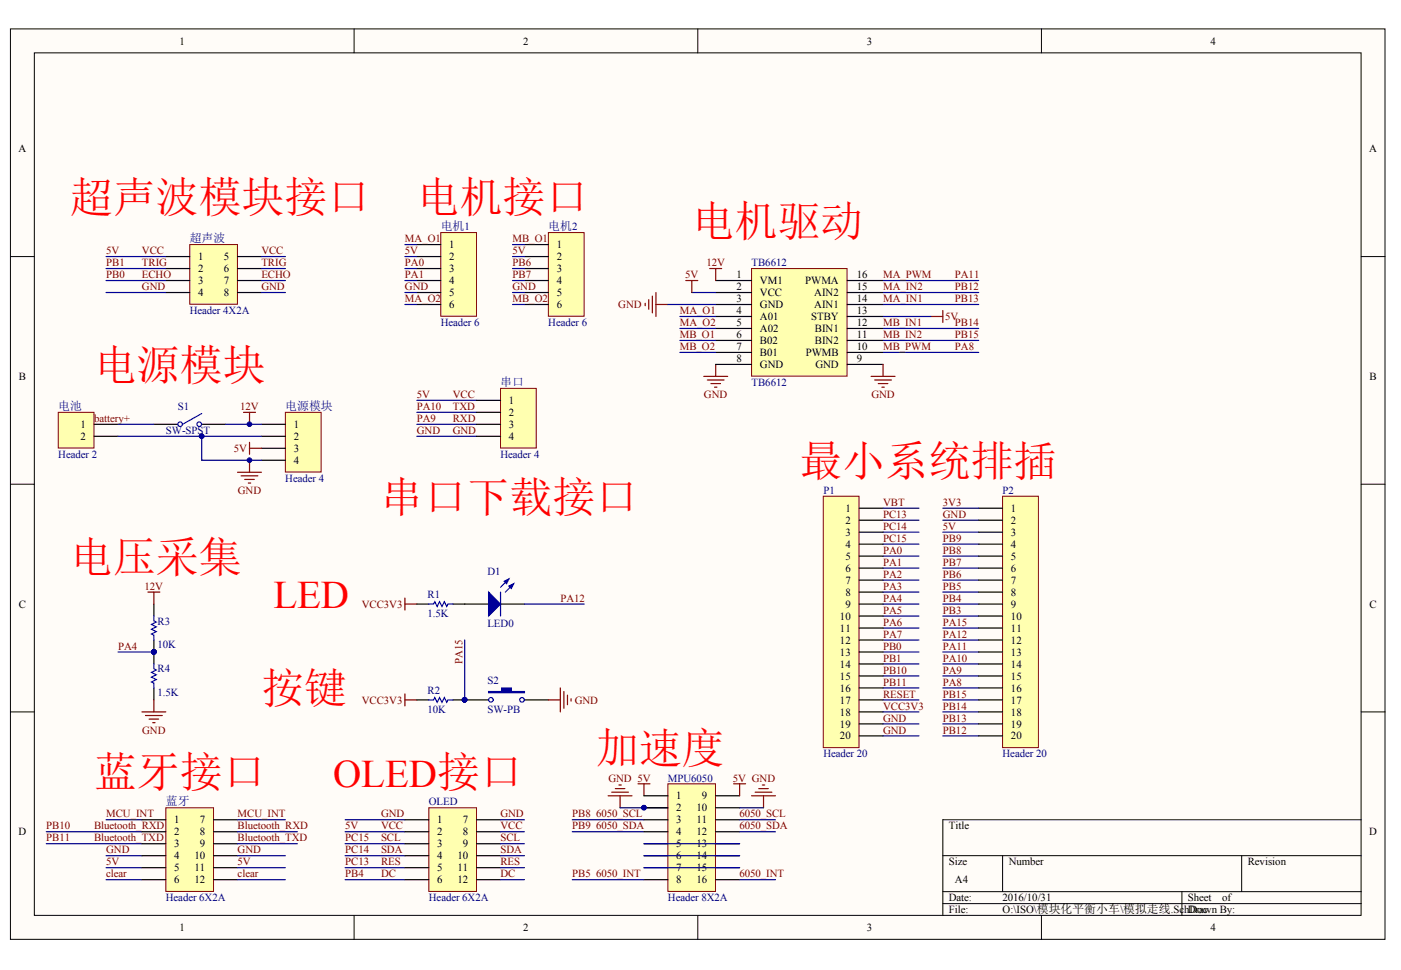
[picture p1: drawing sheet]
<svg xmlns="http://www.w3.org/2000/svg" width="289mm" height="200mm" viewBox="0 0 289 200" stroke-linecap="round" stroke-linejoin="round" font-family="sans-serif">
<g fill="#fffcf8" stroke="#000" stroke-width=".21">
<path d="M2.2 6h283.4v187.7h-283.4z"/>
<path d="M7.1 10.9h273.6v177.9h-273.6z"/>
</g>
<g fill="none" stroke="#000" stroke-width=".21">
<path d="M73 6v4.9M143.9 6v4.9M214.8 6v4.9M2.2 52.9h4.9M280.7 52.9h5M2.2 99.9h4.9M280.7 99.9h5M2.2 146.8h4.9M280.7 146.8h5M194.4 176.5h86.3M206.8 176.5v7.4M256.1 176.5v7.4"/>
<path d="M280.7 169h-86.3v19.8M73 188.8v5M143.9 188.8v5M194.4 183.9h86.3M194.4 186.3h86.3M214.8 188.8v5M243.7 183.9v4.9"/>
</g>
<path d="M90.9 48h7.4v17.2h-7.4z" fill="#ffffb0" stroke="#800000" stroke-width=".21"/>
<path d="M86 50.4h4.9M86 52.9h4.9M86 55.4h4.9M86 57.8h4.9M86 60.3h4.9M86 62.8h4.9" fill="none" stroke="#000" stroke-width=".25"/>
<path d="M83.5 50.4h2.5M83.5 55.4h2.5M83.5 57.8h2.5M83.5 52.9h2.5M83.5 62.8h2.5M83.5 60.3h2.5" fill="none" stroke="#000080" stroke-width=".25"/>
<path d="M113.1 48h7.4v17.2h-7.4z" fill="#ffffb0" stroke="#800000" stroke-width=".21"/>
<path d="M108.2 50.4h4.9M108.2 52.9h4.9M108.2 55.4h4.9M108.2 57.8h4.9M108.2 60.3h4.9M108.2 62.8h4.9" fill="none" stroke="#000" stroke-width=".25"/>
<path d="M105.7 50.4h2.5M105.7 55.4h2.5M105.7 57.8h2.5M105.7 52.9h2.5M105.7 62.8h2.5M105.7 60.3h2.5M21.9 169h7.4M21.9 176.5h7.4M21.9 178.9h7.4M21.9 181.4h7.4" fill="none" stroke="#000080" stroke-width=".25"/>
<g fill="none" stroke="#800000" stroke-width=".25">
<path d="M133.1 62.5v.5M133.8 61.8v2M134.5 61.1v3.4M135.3 60.3v5M135.3 62.8h2.4M145.1 77.6h5M145.9 78.4h3.4M146.6 79.1h2M147.4 79.8h.4M147.6 75.1v2.5M125.4 164.1h4.9M126.2 163.4h3.4"/>
<path d="M126.9 162.6h2M127.6 161.9h.5M127.9 164.1v2.5M131.6 161.6h2.4M132.8 161.6v2.5"/>
</g>
<path d="M155 55.4h19.7v22.2h-19.7z" fill="#ffffb0" stroke="#800000" stroke-width=".21"/>
<g fill="none" stroke="#000" stroke-width=".25">
<path d="M147.6 57.8h7.4M174.7 57.8h7.4M147.6 65.3h7.4M147.6 67.7h7.4M147.6 70.2h7.4M147.6 72.7h7.4M147.6 62.8h7.4M147.6 60.3h7.4M147.6 75.1h7.4M174.7 65.3h7.4M174.7 67.7h7.4M174.7 70.2h7.4"/>
<path d="M174.7 72.7h7.4M174.7 62.8h7.4M174.7 60.3h7.4M174.7 75.1h7.4"/>
</g>
<path d="M141.4 57.8h2.5M142.7 57.8v2.5M146.4 55.4h2.4M147.6 55.4v2.4M179.6 77.6h5M180.4 78.4h3.4M181.1 79.1h2M181.9 79.8h.5M182.1 75.1v2.5M192 65.3h2.4M194.4 64v2.5" fill="none" stroke="#800000" stroke-width=".25"/>
<g fill="none" stroke="#000080" stroke-width=".25">
<path d="M182.1 57.8h19.7M137.7 62.8h9.9M140.2 65.3h7.4M140.2 67.7h7.4M140.2 70.2h7.4M140.2 72.7h7.4M142.7 60.3h4.9M182.1 65.3h9.9M182.1 72.7h19.7M182.1 109.7h7.4M182.1 114.7h7.4M182.1 117.2h7.4"/>
<path d="M182.1 119.6h7.4M182.1 107.3h7.4M182.1 112.2h7.4M194.4 109.7h7.4M194.4 114.7h7.4M194.4 117.2h7.4M194.4 119.6h7.4M194.4 107.3h7.4M194.4 112.2h7.4M182.1 134.4h7.4M182.1 139.4h7.4M182.1 129.5h7.4"/>
<path d="M182.1 122.1h7.4M182.1 136.9h7.4M182.1 132h7.4M182.1 127h7.4M182.1 124.6h7.4M194.4 134.4h7.4M194.4 139.4h7.4M194.4 129.5h7.4M194.4 122.1h7.4M194.4 136.9h7.4M194.4 132h7.4M194.4 127h7.4"/>
<path d="M194.4 124.6h7.4M182.1 141.9h7.4M182.1 144.3h7.4M182.1 146.8h7.4M182.1 151.7h7.4M182.1 149.3h7.4M194.4 141.9h7.4M194.4 144.3h7.4M194.4 146.8h7.4M194.4 151.7h7.4M194.4 149.3h7.4"/>
</g>
<path d="M12 85h7.4v7.4h-7.4z" fill="#ffffb0" stroke="#800000" stroke-width=".21"/>
<path d="M19.4 87.5h4.9M19.4 90h4.9M31.7 87.5h5M41.6 87.5h4.9" fill="none" stroke="#000" stroke-width=".25"/>
<g fill="none" stroke="#00f" stroke-width=".25">
<path d="M41.6 85.3l-3.9 2.2"/>
<circle cx="37.2" cy="87.5" r=".48"/>
<circle cx="41.1" cy="87.5" r=".48"/>
</g>
<path d="M58.9 85h7.3v12.3h-7.3z" fill="#ffffb0" stroke="#800000" stroke-width=".21"/>
<path d="M53.9 87.5h5M53.9 90h5M53.9 92.4h5M53.9 94.9h5M31.7 124.6v2.4M31.7 132v4.9M31.7 141.9v2.4" fill="none" stroke="#000" stroke-width=".25"/>
<g fill="none" stroke="#000080" stroke-width=".25">
<path d="M182.1 60.3h19.7M182.1 62.8h19.7M182.1 67.7h19.7M182.1 70.2h19.7M41.6 90h12.3M46.5 87.5h7.4M24.3 134.4h7.4M9.5 171.5h19.8M9.5 174h19.8M71.2 171.5h12.3M71.2 174h12.3M71.2 169h12.3"/>
<path d="M71.2 176.5h12.3M71.2 178.9h12.3M118 171.5h14.8M118 169h14.8M127.9 166.6h9.8M71.2 181.4h12.3"/>
</g>
<g fill="#000080" stroke="#000080" stroke-width=".21">
<circle cx="41.6" cy="89.9" r=".48"/>
<circle cx="51.4" cy="94.9" r=".48"/>
<circle cx="51.4" cy="87.5" r=".48"/>
<circle cx="31.7" cy="134.4" r=".48"/>
</g>
<g fill="none" stroke="#800000" stroke-width=".25">
<path d="M49 97.4h4.9M49.7 98.1h3.5M50.2 85h2.5M50.5 98.9h1.9M51.2 99.6h.5M51.5 85v2.5M51.5 91.2v2.5M51.5 94.9v2.5M51.5 92.4h2.4M30.5 122.1h2.5M31.7 122.1v2.5M29.3 146.8h4.9"/>
<path d="M30 147.5h3.5M30.7 148.3h2M31.5 149h.5M31.7 144.3v2.5"/>
</g>
<path d="M31.7 127v1l.5 .3-1 .5 1 .5-1 .5 1 .4-1 .5 .5 .3v1M31.7 136.9v1l.5 .3-1 .4 1 .5-1 .5 1 .5-1 .5 .5 .3v1" fill="none" stroke="#00f" stroke-width=".25"/>
<path d="M206.8 102.3h7.3v51.9h-7.3z" fill="#ffffb0" stroke="#800000" stroke-width=".21"/>
<g fill="none" stroke="#000" stroke-width=".25">
<path d="M201.8 104.8h5M201.8 107.3h5M201.8 109.7h5M201.8 112.2h5M201.8 114.7h5M201.8 117.2h5M201.8 119.6h5M201.8 122.1h5M201.8 124.6h5M201.8 127h5M201.8 129.5h5M201.8 132h5"/>
<path d="M201.8 134.4h5M201.8 136.9h5M201.8 139.4h5M201.8 141.9h5M201.8 144.3h5M201.8 146.8h5M201.8 149.3h5M201.8 151.7h5"/>
</g>
<path d="M169.8 102.3h7.4v51.9h-7.4z" fill="#ffffb0" stroke="#800000" stroke-width=".21"/>
<g fill="none" stroke="#000" stroke-width=".25">
<path d="M177.2 104.8h4.9M177.2 107.3h4.9M177.2 109.7h4.9M177.2 112.2h4.9M177.2 114.7h4.9M177.2 117.2h4.9M177.2 119.6h4.9M177.2 122.1h4.9M177.2 124.6h4.9M177.2 127h4.9M177.2 129.5h4.9M177.2 132h4.9"/>
<path d="M177.2 134.4h4.9M177.2 136.9h4.9M177.2 139.4h4.9M177.2 141.9h4.9M177.2 144.3h4.9M177.2 146.8h4.9M177.2 149.3h4.9M177.2 151.7h4.9"/>
</g>
<path d="M182.1 104.8h7.4M194.4 104.8h7.4" fill="none" stroke="#000080" stroke-width=".25"/>
<path d="M39.1 50.4h9.9v12.3h-9.9z" fill="#ffffb0" stroke="#800000" stroke-width=".21"/>
<path d="M34.2 52.9h4.9M34.2 55.4h4.9M34.2 57.8h4.9M49 52.9h4.9M49 55.4h4.9M49 57.8h4.9M34.2 60.3h4.9M49 60.3h4.9" fill="none" stroke="#000" stroke-width=".25"/>
<path d="M88.4 166.6h9.9v17.2h-9.9z" fill="#ffffb0" stroke="#800000" stroke-width=".21"/>
<path d="M83.5 169h4.9M83.5 171.5h4.9M83.5 174h4.9M83.5 176.5h4.9M83.5 178.9h4.9M98.3 169h4.9M98.3 171.5h4.9M98.3 174h4.9M98.3 176.5h4.9M98.3 178.9h4.9M83.5 181.4h4.9M98.3 181.4h4.9" fill="none" stroke="#000" stroke-width=".25"/>
<path d="M34.2 166.6h9.8v17.2h-9.8z" fill="#ffffb0" stroke="#800000" stroke-width=".21"/>
<path d="M29.3 169h4.9M29.3 171.5h4.9M29.3 174h4.9M29.3 176.5h4.9M29.3 178.9h4.9M44.1 169h4.9M44.1 171.5h4.9M44.1 174h4.9M44.1 176.5h4.9M44.1 178.9h4.9M29.3 181.4h4.9M44.1 181.4h4.9" fill="none" stroke="#000" stroke-width=".25"/>
<path d="M137.7 161.6h9.8v22.2h-9.8z" fill="#ffffb0" stroke="#800000" stroke-width=".21"/>
<g fill="none" stroke="#000" stroke-width=".25">
<path d="M95.8 124.6h5M103.2 124.6h5M95.8 144.3h5M108.2 144.3h4.9M132.8 164.1h4.9M132.8 166.6h4.9M132.8 169h4.9M132.8 171.5h4.9M132.8 174h4.9M132.8 176.5h4.9M132.8 178.9h4.9M147.6 164.1h4.9"/>
<path d="M147.6 166.6h4.9M147.6 169h4.9M147.6 171.5h4.9M147.6 174h4.9M147.6 176.5h4.9M147.6 178.9h4.9M132.8 181.4h4.9M147.6 181.4h4.9"/>
</g>
<g fill="#000080" stroke="#000080" stroke-width=".21">
<circle cx="132.8" cy="166.5" r=".48"/>
<circle cx="95.8" cy="144.3" r=".47"/>
</g>
<g fill="none" stroke="#800000" stroke-width=".25">
<path d="M83.5 123.3v2.5M83.5 124.6h2.5M83.5 143.1v2.5M83.5 144.3h2.5M113.1 144.3h2.5M115.6 141.9v4.9M116.3 142.6v3.5M117 143.3v2M117.8 144.1v.5M151.3 161.6h2.5M152.5 161.6v2.5M155 164.1h4.9"/>
<path d="M155.7 163.4h3.5M156.5 162.6h1.9M157.2 161.9h.5M157.5 164.1v2.5"/>
</g>
<g fill="none" stroke="#000080" stroke-width=".25">
<path d="M21.9 55.4h12.3M21.9 52.9h12.3M21.9 57.8h12.3M53.9 55.4h5M53.9 52.9h5M53.9 57.8h5M21.9 60.3h12.3M53.9 60.3h5M86 87.5h12.3M86 82.6h12.3M86 85h12.3M86 90h12.3"/>
<path d="M95.8 132v12.3M108.2 124.6h12.3M49 169h9.9M49 171.5h12.3M49 176.5h9.9M49 178.9h9.9M49 174h12.3M103.2 169h5M103.2 171.5h5M103.2 176.5h5M103.2 178.9h5M103.2 174h5"/>
<path d="M132.8 176.5h19.7M132.8 178.9h19.7M132.8 174h19.7M152.5 166.6h5M152.5 169h7.4M152.5 171.5h7.4M49 181.4h9.9M103.2 181.4h5M118 181.4h14.8M152.5 181.4h7.4"/>
</g>
<g fill="#00f" stroke="#00f" stroke-width=".25">
<path d="M100.8 122.1l2.4 2.5-2.4 2.4z"/>
<path d="M105 120.9l.9-.5-.5 1z"/>
<path d="M104 119.9l1-.5-.5 1z"/>
<path d="M100.8 142.6h2.7v-.7h1.9v.7h2.8v.3h-7.4z" fill-rule="evenodd"/>
</g>
<g fill="none" stroke="#00f" stroke-width=".25">
<path d="M105 119.4l-1.8 1.7M103.2 122.1v4.9M105.9 120.4l-1.7 1.7"/>
<circle cx="101.2" cy="144.3" r=".48"/>
<circle cx="107.7" cy="144.3" r=".48"/>
</g>
<path d="M103.2 80.1h7.4v12.3h-7.4z" fill="#ffffb0" stroke="#800000" stroke-width=".21"/>
<path d="M98.3 82.6h4.9M98.3 85h4.9M98.3 87.5h4.9M98.3 90h4.9M86 124.6h2.4M93.4 124.6h2.4M86 144.3h2.4M93.4 144.3h2.4" fill="none" stroke="#000" stroke-width=".25"/>
<path d="M24.3 90h17.3v4.9h12.3M24.3 87.5h7.4" fill="none" stroke="#000080" stroke-width=".25"/>
<g fill="#000080" stroke="#000080" stroke-width=".21">
<circle cx="41.6" cy="89.9" r=".48"/>
<circle cx="95.8" cy="144.3" r=".47"/>
</g>
<path d="M88.4 124.6h1l.3-.5 .5 1 .5-1 .4 1 .5-1 .5 1 .3-.5h1M88.4 144.3h1l.3-.5 .5 1 .5-1 .4 1 .5-1 .5 1 .3-.5h1" fill="none" stroke="#00f" stroke-width=".25"/>
<g font-size="8.9" fill="#f00">
<text x="14.5" y="43.8">超声波模块接口</text>
<text x="86" y="43.8">电机接口</text>
<text x="142.7" y="48.7">电机驱动</text>
<text x="19.4" y="78.4">电源模块</text>
<text x="164.9" y="98.1">最小系统排插</text>
<text x="78.6" y="105.5">串口下载接口</text>
<text x="14.5" y="117.9">电压采集</text>
<text x="53.9" y="145.1">按键</text>
<text x="122.9" y="157.4">加速度</text>
<text x="19.4" y="162.3">蓝牙接口</text>
</g>
<g font-size="8.1" fill="#f00">
<text x="56.4" y="125.3">LED</text>
<text x="68.7" y="162.3">OLED接口</text>
</g>
<g font-size="2.4" fill="#000080">
<text x="90.9" y="47.5">电机1</text>
<text x="113.1" y="47.5">电机2</text>
<text x="39.1" y="50">超声波</text>
<text x="103.2" y="79.6">串口</text>
<text x="12" y="84.6">电池</text>
<text x="58.8" y="84.6">电源模块</text>
<text x="34.2" y="166.1">蓝牙</text>
</g>
<g font-size="2.2">
<text x="37" y="9.2">1</text>
<text x="107.9" y="9.2">2</text>
<text x="178.8" y="9.2">3</text>
<text x="249.6" y="9.2">4</text>
<text x="3.8" y="31.4">A</text>
<text x="282.4" y="31.4">A</text>
<text x="40.9" y="53.7">1</text>
<text x="46.1" y="53.7">5</text>
<text x="92.6" y="51.2">1</text>
<text x="92.6" y="53.7">2</text>
<text x="114.8" y="51.2">1</text>
<text x="114.8" y="53.7">2</text>
<text x="40.9" y="56.1">2</text>
<text x="40.9" y="58.6">3</text>
<text x="46.1" y="56.1">6</text>
<text x="46.1" y="58.6">7</text>
<text x="92.6" y="56.1">3</text>
<text x="92.6" y="58.6">4</text>
<text x="114.8" y="56.1">3</text>
<text x="114.8" y="58.6">4</text>
<text x="151.9" y="59.8">2</text>
<text x="151.9" y="57.4">1</text>
<text x="156.7" y="58.6">VM1</text>
<text x="166" y="58.6">PWMA</text>
<text x="176.7" y="59.8">15</text>
<text x="176.7" y="57.4">16</text>
<text x="40.9" y="61.1">4</text>
<text x="46.1" y="61.1">8</text>
<text x="92.6" y="61.1">5</text>
<text x="92.6" y="63.5">6</text>
<text x="114.8" y="61.1">5</text>
<text x="114.8" y="63.5">6</text>
<text x="151.9" y="64.8">4</text>
<text x="151.9" y="62.3">3</text>
<text x="156.7" y="63.5">GND</text>
<text x="156.7" y="61.1">VCC</text>
<text x="167.9" y="63.5">AIN1</text>
<text x="167.9" y="61.1">AIN2</text>
<text x="176.7" y="64.8">13</text>
<text x="176.7" y="62.3">14</text>
<text x="151.9" y="67.2">5</text>
<text x="151.9" y="69.7">6</text>
<text x="156.7" y="66">A01</text>
<text x="156.7" y="68.5">A02</text>
<text x="156.7" y="70.9">B02</text>
<text x="167.3" y="66">STBY</text>
<text x="168" y="70.9">BIN2</text>
<text x="168" y="68.5">BIN1</text>
<text x="176.7" y="69.7">11</text>
<text x="176.7" y="67.2">12</text>
<text x="151.9" y="72.2">7</text>
<text x="151.9" y="74.7">8</text>
<text x="156.7" y="73.4">B01</text>
<text x="156.7" y="75.9">GND</text>
<text x="166.2" y="73.4">PWMB</text>
<text x="168.2" y="75.9">GND</text>
<text x="176.7" y="72.2">10</text>
<text x="176.7" y="74.7">9</text>
<text x="3.9" y="78.4">B</text>
<text x="104.9" y="83.3">1</text>
<text x="282.5" y="78.4">B</text>
<text x="16.6" y="88.2">1</text>
<text x="60.6" y="88.2">1</text>
<text x="104.9" y="85.8">2</text>
<text x="104.9" y="88.2">3</text>
<text x="16.6" y="90.7">2</text>
<text x="60.6" y="90.7">2</text>
<text x="60.6" y="93.2">3</text>
<text x="60.6" y="95.7">4</text>
<text x="104.9" y="90.7">4</text>
<text x="174.4" y="105.6">1</text>
<text x="208.5" y="105.6">1</text>
<text x="174.4" y="108">2</text>
<text x="174.4" y="110.5">3</text>
<text x="174.4" y="113">4</text>
<text x="208.5" y="108">2</text>
<text x="208.5" y="110.5">3</text>
<text x="208.5" y="113">4</text>
<text x="174.4" y="115.4">5</text>
<text x="174.4" y="117.9">6</text>
<text x="208.5" y="115.4">5</text>
<text x="208.5" y="117.9">6</text>
<text x="3.9" y="125.3">C</text>
<text x="174.4" y="120.4">7</text>
<text x="174.4" y="122.8">8</text>
<text x="174.4" y="125.3">9</text>
<text x="208.5" y="120.4">7</text>
<text x="208.5" y="122.8">8</text>
<text x="208.5" y="125.3">9</text>
<text x="282.5" y="125.3">C</text>
<text x="173.2" y="127.8">10</text>
<text x="173.2" y="130.3">11</text>
<text x="208.5" y="127.8">10</text>
<text x="208.5" y="130.3">11</text>
<text x="173.2" y="132.8">12</text>
<text x="173.2" y="135.2">13</text>
<text x="173.2" y="137.7">14</text>
<text x="208.5" y="132.8">12</text>
<text x="208.5" y="135.2">13</text>
<text x="208.5" y="137.7">14</text>
<text x="173.2" y="140.1">15</text>
<text x="173.2" y="142.6">16</text>
<text x="208.5" y="140.1">15</text>
<text x="208.5" y="142.6">16</text>
<text x="173.2" y="145.1">17</text>
<text x="173.2" y="147.5">18</text>
<text x="208.5" y="145.1">17</text>
<text x="208.5" y="147.5">18</text>
<text x="173.2" y="150">19</text>
<text x="173.2" y="152.5">20</text>
<text x="208.5" y="150">19</text>
<text x="208.5" y="152.5">20</text>
<text x="139.5" y="164.8">1</text>
<text x="139.5" y="167.3">2</text>
<text x="143.7" y="167.3">10</text>
<text x="144.8" y="164.8">9</text>
<text x="3.8" y="172.3">D</text>
<text x="35.9" y="169.8">1</text>
<text x="35.9" y="172.3">2</text>
<text x="41.2" y="169.8">7</text>
<text x="41.2" y="172.3">8</text>
<text x="90.2" y="169.8">1</text>
<text x="90.2" y="172.3">2</text>
<text x="95.4" y="169.8">7</text>
<text x="95.4" y="172.3">8</text>
<text x="139.5" y="169.8">3</text>
<text x="139.5" y="172.3">4</text>
<text x="143.7" y="169.8">11</text>
<text x="143.7" y="172.3">12</text>
<text x="195.7" y="171">Title</text>
<text x="282.4" y="172.3">D</text>
<text x="35.9" y="174.7">3</text>
<text x="35.9" y="177.2">4</text>
<text x="35.9" y="179.7">5</text>
<text x="40.1" y="177.2">10</text>
<text x="40.1" y="179.7">11</text>
<text x="41.2" y="174.7">9</text>
<text x="90.2" y="174.7">3</text>
<text x="90.2" y="177.2">4</text>
<text x="90.2" y="179.7">5</text>
<text x="94.3" y="177.2">10</text>
<text x="94.3" y="179.7">11</text>
<text x="95.4" y="174.7">9</text>
<text x="139.5" y="174.7">5</text>
<text x="139.5" y="177.2">6</text>
<text x="139.5" y="179.7">7</text>
<text x="143.7" y="174.7">13</text>
<text x="143.7" y="177.2">14</text>
<text x="143.7" y="179.7">15</text>
<text x="195.7" y="178.4">Size</text>
<text x="208" y="178.4">Number</text>
<text x="257.3" y="178.4">Revision</text>
<text x="35.9" y="182.2">6</text>
<text x="40.1" y="182.2">12</text>
<text x="90.2" y="182.2">6</text>
<text x="94.3" y="182.2">12</text>
<text x="139.5" y="182.2">8</text>
<text x="143.7" y="182.2">16</text>
<text x="195.7" y="185.9">Date:</text>
<text x="196.9" y="182.2">A4</text>
<text x="206.8" y="185.9">2016/10/31</text>
<text x="245" y="185.9">Sheet</text>
<text x="252" y="185.9">of</text>
<text x="195.7" y="188.3">File:</text>
<text x="206.8" y="188.3">O:\ISO\模块化平衡小车\模拟走线.Sc</text>
<text x="244.2" y="188.3">hDoc</text>
<text x="245" y="188.3">Drawn By:</text>
<text x="37" y="192">1</text>
<text x="107.9" y="192">2</text>
<text x="178.8" y="192">3</text>
<text x="249.6" y="192">4</text>
</g>
<g font-size="2.2" fill="#800000">
<text x="21.9" y="52.4">5V</text>
<text x="29.3" y="52.4">VCC</text>
<text x="53.9" y="52.4">VCC</text>
<text x="83.5" y="50">MA_O1</text>
<text x="83.5" y="52.4">5V</text>
<text x="105.7" y="50">MB_O1</text>
<text x="105.7" y="52.4">5V</text>
<text x="21.9" y="54.9">PB1</text>
<text x="21.9" y="57.4">PB0</text>
<text x="29.3" y="54.9">TRIG</text>
<text x="29.3" y="57.4">ECHO</text>
<text x="29.3" y="59.8">GND</text>
<text x="53.9" y="54.9">TRIG</text>
<text x="53.9" y="57.4">ECHO</text>
<text x="53.9" y="59.8">GND</text>
<text x="83.5" y="54.9">PA0</text>
<text x="83.5" y="57.4">PA1</text>
<text x="83.5" y="59.8">GND</text>
<text x="105.7" y="54.9">PB6</text>
<text x="105.7" y="57.4">PB7</text>
<text x="105.7" y="59.8">GND</text>
<text x="141.3" y="57.4">5V</text>
<text x="145.7" y="54.9">12V</text>
<text x="182.1" y="57.4">MA_PWM</text>
<text x="182.1" y="59.8">MA_IN2</text>
<text x="196.9" y="59.8">PB12</text>
<text x="196.9" y="57.4">PA11</text>
<text x="83.5" y="62.3">MA_O2</text>
<text x="105.7" y="62.3">MB_O2</text>
<text x="127.5" y="63.5">GND</text>
<text x="140.2" y="64.8">MA_O1</text>
<text x="182.1" y="62.3">MA_IN1</text>
<text x="196.9" y="62.3">PB13</text>
<text x="140.2" y="67.2">MA_O2</text>
<text x="140.2" y="69.7">MB_O1</text>
<text x="182.1" y="67.2">MB_IN1</text>
<text x="182.1" y="69.7">MB_IN2</text>
<text x="194.9" y="66">5V</text>
<text x="196.9" y="69.7">PB15</text>
<text x="196.9" y="67.2">PB14</text>
<text x="140.2" y="72.2">MB_O2</text>
<text x="182.1" y="72.2">MB_PWM</text>
<text x="196.9" y="72.2">PA8</text>
<text x="86" y="82.1">5V</text>
<text x="93.4" y="82.1">VCC</text>
<text x="145.2" y="82.1">GND</text>
<text x="179.7" y="82.1">GND</text>
<text x="19.4" y="87">battery+</text>
<text x="49.6" y="84.6">12V</text>
<text x="86" y="89.5">GND</text>
<text x="86" y="84.6">PA10</text>
<text x="86" y="87">PA9</text>
<text x="93.4" y="84.6">TXD</text>
<text x="93.4" y="89.5">GND</text>
<text x="93.4" y="87">RXD</text>
<text x="48.3" y="93.2">5V</text>
<text x="49.1" y="101.9">GND</text>
<text x="182.1" y="106.8">PC13</text>
<text x="182.1" y="104.3">VBT</text>
<text x="194.4" y="104.3">3V3</text>
<text x="194.4" y="106.8">GND</text>
<text x="182.1" y="109.3">PC14</text>
<text x="182.1" y="111.7">PC15</text>
<text x="194.4" y="109.3">5V</text>
<text x="194.4" y="111.7">PB9</text>
<text x="182.1" y="114.2">PA0</text>
<text x="182.1" y="116.7">PA1</text>
<text x="182.1" y="119.1">PA2</text>
<text x="194.4" y="116.7">PB7</text>
<text x="194.4" y="119.1">PB6</text>
<text x="194.4" y="114.2">PB8</text>
<text x="29.8" y="121.6">12V</text>
<text x="74.6" y="125.3">VCC3V3</text>
<text x="115.6" y="124.1">PA12</text>
<text x="182.1" y="121.6">PA3</text>
<text x="182.1" y="124.1">PA4</text>
<text x="194.4" y="124.1">PB4</text>
<text x="194.4" y="121.6">PB5</text>
<text x="182.1" y="129">PA6</text>
<text x="182.1" y="131.5">PA7</text>
<text x="182.1" y="126.6">PA5</text>
<text x="194.4" y="129">PA15</text>
<text x="194.4" y="131.5">PA12</text>
<text x="194.4" y="126.6">PB3</text>
<text x="24.3" y="134">PA4</text>
<text x="95.4" y="136.9" transform="rotate(-90 95.4 136.9)">PA15</text>
<text x="182.1" y="134">PB0</text>
<text x="182.1" y="136.4">PB1</text>
<text x="194.4" y="136.4">PA10</text>
<text x="194.4" y="134">PA11</text>
<text x="182.1" y="138.9">PB10</text>
<text x="182.1" y="141.4">PB11</text>
<text x="182.1" y="143.8">RESET</text>
<text x="194.4" y="138.9">PA9</text>
<text x="194.4" y="141.4">PA8</text>
<text x="194.4" y="143.8">PB15</text>
<text x="74.6" y="145.1">VCC3V3</text>
<text x="118.5" y="145.1">GND</text>
<text x="182.1" y="146.3">VCC3V3</text>
<text x="182.1" y="148.8">GND</text>
<text x="194.4" y="146.3">PB14</text>
<text x="194.4" y="148.8">PB13</text>
<text x="29.3" y="151.3">GND</text>
<text x="182.1" y="151.3">GND</text>
<text x="194.4" y="151.3">PB12</text>
<text x="125.5" y="161.2">GND 5V</text>
<text x="151.2" y="161.2">5V GND</text>
<text x="9.5" y="171">PB10</text>
<text x="9.5" y="173.5">PB11</text>
<text x="19.4" y="173.5">Bluetooth_TXD</text>
<text x="19.4" y="171">Bluetooth_RXD</text>
<text x="21.9" y="168.5">MCU_INT</text>
<text x="49" y="168.5">MCU_INT</text>
<text x="49" y="173.5">Bluetooth_TXD</text>
<text x="49" y="171">Bluetooth_RXD</text>
<text x="71.2" y="171">5V</text>
<text x="71.2" y="173.5">PC15</text>
<text x="78.6" y="173.5">SCL</text>
<text x="78.6" y="168.5">GND</text>
<text x="78.6" y="171">VCC</text>
<text x="103.2" y="173.5">SCL</text>
<text x="103.2" y="168.5">GND</text>
<text x="103.2" y="171">VCC</text>
<text x="118" y="171">PB9</text>
<text x="118" y="168.5">PB8</text>
<text x="122.9" y="168.5">6050_SCL</text>
<text x="122.9" y="171">6050_SDA</text>
<text x="152.5" y="168.5">6050_SCL</text>
<text x="152.5" y="171">6050_SDA</text>
<text x="21.9" y="176">GND</text>
<text x="21.9" y="178.4">5V</text>
<text x="49" y="176">GND</text>
<text x="49" y="178.4">5V</text>
<text x="71.2" y="178.4">PC13</text>
<text x="71.2" y="176">PC14</text>
<text x="78.6" y="178.4">RES</text>
<text x="78.6" y="176">SDA</text>
<text x="103.2" y="178.4">RES</text>
<text x="103.2" y="176">SDA</text>
<text x="21.9" y="180.9">clear</text>
<text x="49" y="180.9">clear</text>
<text x="71.2" y="180.9">PB4</text>
<text x="78.6" y="180.9">DC</text>
<text x="103.2" y="180.9">DC</text>
<text x="118" y="180.9">PB5</text>
<text x="122.9" y="180.9">6050_INT</text>
<text x="152.5" y="180.9">6050_INT</text>
</g>
<g font-size="2.2" fill="#000080">
<text x="155" y="54.9">TB6612</text>
<text x="39.1" y="64.8">Header 4X2A</text>
<text x="90.9" y="67.2">Header 6</text>
<text x="113.1" y="67.2">Header 6</text>
<text x="155" y="79.6">TB6612</text>
<text x="34.2" y="89.5">SW-SPST</text>
<text x="36.7" y="84.6">S1</text>
<text x="12" y="94.4">Header 2</text>
<text x="103.2" y="94.4">Header 4</text>
<text x="58.8" y="99.4">Header 4</text>
<text x="169.8" y="101.9">P1</text>
<text x="206.8" y="101.9">P2</text>
<text x="100.5" y="118.6">D1</text>
<text x="88.2" y="123.4">R1</text>
<text x="32.5" y="128.8">R3</text>
<text x="88.2" y="127.3">1.5K</text>
<text x="100.5" y="129.3">LED0</text>
<text x="32.5" y="133.7">10K</text>
<text x="32.5" y="143.6">1.5K</text>
<text x="32.5" y="138.7">R4</text>
<text x="88.2" y="143.1">R2</text>
<text x="100.5" y="141.1">S2</text>
<text x="88.2" y="147">10K</text>
<text x="100.5" y="147">SW-PB</text>
<text x="137.7" y="161.2">MPU6050</text>
<text x="169.8" y="156.2">Header 20</text>
<text x="206.8" y="156.2">Header 20</text>
<text x="88.4" y="166.1">OLED</text>
<text x="34.2" y="185.9">Header 6X2A</text>
<text x="88.4" y="185.9">Header 6X2A</text>
<text x="137.7" y="185.9">Header 8X2A</text>
</g>
</svg>
